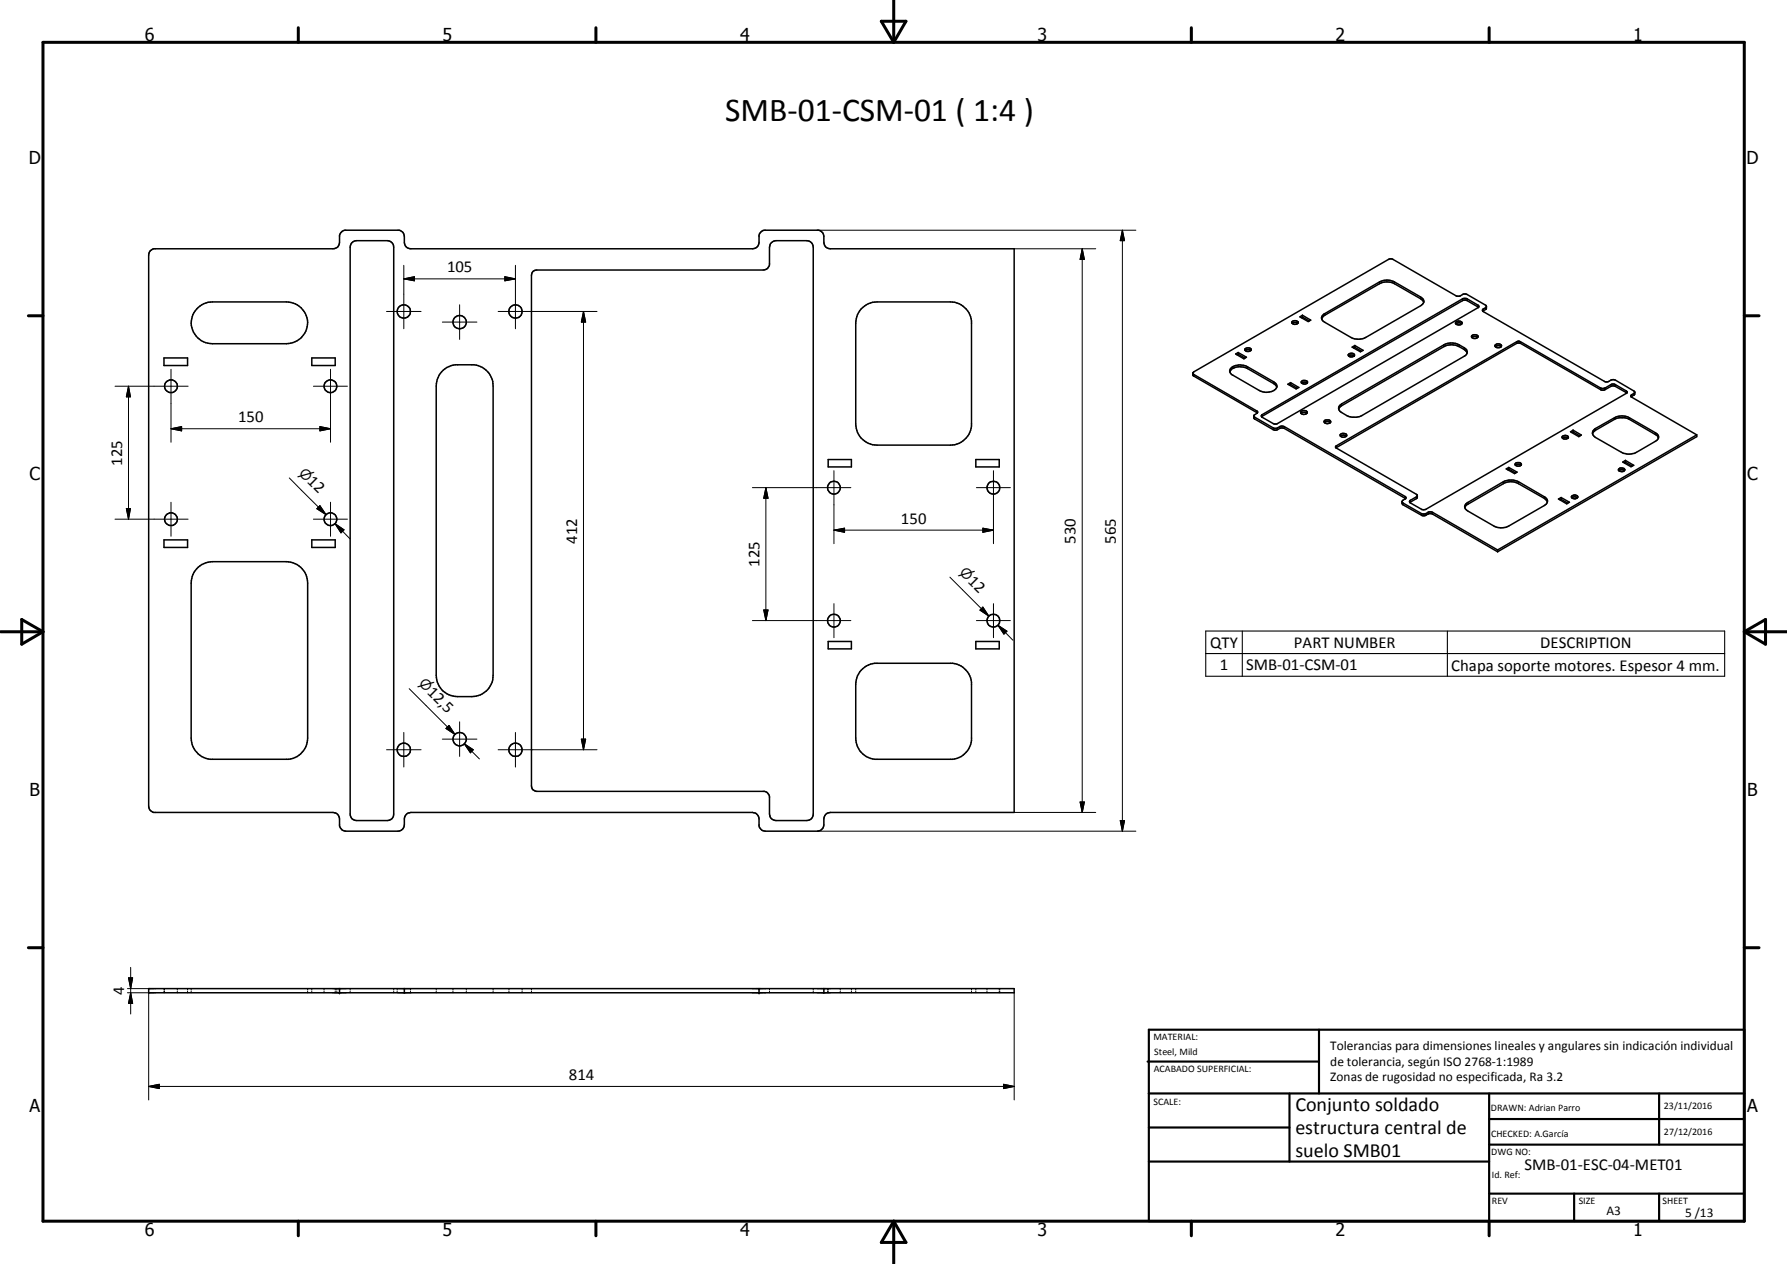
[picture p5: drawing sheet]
<svg xmlns="http://www.w3.org/2000/svg" width="420mm" height="297mm" viewBox="0 0 420 297" stroke-linecap="round" stroke-linejoin="round" font-family="sans-serif">
<g fill="none" stroke="#000" stroke-width=".35">
<path d="M35.4 58.9l.7-.4h42.2a1.45 1.45 0 0 0 1.5-1.6l.2-1.9a1.5 1.5 0 0 1 1.1-.9l13 .1a1.49 1.49 0 0 1 1 1.4 3.3 3.3 0 0 0 .2 2.2l.4 .4 .9 .3h80.3a1.52 1.52 0 0 0 1.6-1.6l.1-1.9 .3-.5 .8-.4h12.8l1 .6a3.3 3.3 0 0 1 .2 2.2 1.45 1.45 0 0 0 1.5 1.6h43.3v132.4h-43.3a1.52 1.52 0 0 0-1.5 1.5 2.58 2.58 0 0 1-.7 2.7l-.8 .2h-12.5l-.6-.2-.5-.7-.1-2a1.6 1.6 0 0 0-1.6-1.5h-80.3a1.6 1.6 0 0 0-1.5 1.5 3.3 3.3 0 0 1-.3 2.2l-.4 .5-.8 .2h-12.3l-.8-.2-.4-.5-.3-.5v-1.7a1.52 1.52 0 0 0-1.5-1.5l-42.4-.1a1.49 1.49 0 0 1-.9-1.4v-129.5zM82.8 57l1.1-.4h7.2a1.52 1.52 0 0 1 1.5 1.5v133.2a1.45 1.45 0 0 1-1.5 1.5h-7.2a1.45 1.45 0 0 1-1.6-1.5v-133.2zM46.3 72.6l.7-.7a4.5 4.5 0 0 1 2.9-.9h17.4a4.9 4.9 0 0 1 5 4.9 4.9 4.9 0 0 1-5 4.9h-17.4a4.9 4.9 0 0 1-4.5-2.9 4.9 4.9 0 0 1 .9-5.3zM125.3 63.8l.9-.3 53.5-.1a1.43 1.43 0 0 0 1.2-1.2v-4.1a1.6 1.6 0 0 1 1.5-1.5h7.3a1.52 1.52 0 0 1 1.5 1.5v133.2a1.45 1.45 0 0 1-1.5 1.5h-7.3a1.52 1.52 0 0 1-1.5-1.5v-4.1l-.4-.8-.8-.4h-53.5l-.9-.4-.3-.4v-120.5zM202.5 72.6l.8-.7a4.5 4.5 0 0 1 2.9-.9h17.3a5 5 0 0 1 4.9 4.4v24.7a5 5 0 0 1-4.9 4.5h-17.3a5 5 0 0 1-5-5v-23.7l.4-2zM303.8 75.6a.85 .85 0 0 1 1.4 .3 .79 .79 0 0 1-.8 .3 .79 .79 0 0 1-.6-.6zM303.8 76l.5-.2 .8 .2M305.6 74.5l.6-.4 2 1.1-.6 .4zM306.2 74.5l-.2 .2M306.2 74.1v.4M306.2 74.5l1.6 .9M311.2 73.8l13.1-7.5a3.8 3.8 0 0 1 3.6 0l6.1 3.5a1.08 1.08 0 0 1 .8 1 1.08 1.08 0 0 1-.8 1l-12.9 7.5a3.8 3.8 0 0 1-3.5 0l-6.1-3.6a1.05 1.05 0 0 1-.8-.8 1.05 1.05 0 0 1 .5-1.1z"/>
<path d="M334.7 71l-.7-.8-6.1-3.5a3.8 3.8 0 0 0-3.6 0l-12.8 7.4-.6 .4-.1 .4M342.3 76.1l.5-.2 .9 .2M342.3 76.1l.7 .3 .7-.3M342.3 76.1l-.1-.1a.87 .87 0 0 1 .8-.6 .87 .87 0 0 1 .8 .5l-.1 .2M346 78.9a.86 .86 0 0 1 1.5 .3 .79 .79 0 0 1-.8 .4 .79 .79 0 0 1-.7-.7zM346.1 79.3l.6-.3 .7 .3M347.6 72.2l-2.8-1.6-.9 .1-47.3 27.3M348.6 73.2l28.7 16.5 1-.1a1.46 1.46 0 0 1 1.5-.3l4.3 2.6 .3 .3M349.5 72l-.1 .3-.8 .4v.5M349.5 72l-.2-.3-4.3-2.5-.8-.1a1.95 1.95 0 0 1-1.7 .5l-15-8.6-.9-.1-45.9 26.5-.3 .3M349.5 72l-.1 .6-.8 .6M38.6 84.1h5.5v1.8h-5.5z"/>
<path d="M73.3 84.1h5.5v1.8h-5.5zM103.8 87.4l1.3-1 1.4-.6 5-.1a5 5 0 0 1 4.4 5v68a5 5 0 0 1-5 5h-3.3a5 5 0 0 1-5-5v-68l.2-1.5zM280.4 87.7l.3 .3 14.8 8.6 .2 .1-.1 .4M280.4 87.7l.1 .5 .2 .2 14.9 8.7M289.3 86.7a3.5 3.5 0 0 1 4-.5l6.2 3.5a1.14 1.14 0 0 1 .7 1.3 1.14 1.14 0 0 1-1 .9 3.7 3.7 0 0 1-3.2-.2l-6.4-3.6-.3-.4a.81 .81 0 0 1 0-1zM289.9 86.6a3.7 3.7 0 0 1 3.4 0l6.4 3.7 .5 .7M289.9 86.1v.5M289.9 86.6l-.4 .3-.3 .5M290.5 83.2l.6-.4 2 1.1-.6 .4zM291.1 83.2l-.2 .2M291.1 82.8v.4M291.1 83.2l1.6 1"/>
<path d="M292.7 82a1.08 1.08 0 0 1 1.5 0 .78 .78 0 0 1-.7 .6 .78 .78 0 0 1-.8-.5zM292.8 82.4l.4-.2 .9 .2M294.8 97.8l4.5 2.7 .7 .2a2.07 2.07 0 0 1 2-.5l28.4 16.5 .2 .3-.1 .2M295.6 97.1l-.8 .6 .1 .7 4.4 2.6a2.09 2.09 0 0 0 1.9-.4l.8 .1 28.5 16.5M296.7 97.5l47.2-27.3 .9-.1 2.8 1.7v.5l-47.3 27.3h-.8l-2.8-1.6-.1-.2zM302.8 90.3l.6-.4 2 1.2-.7 .3zM303.4 90.3l-.2 .2M303.4 89.9v.4M303.4 90.3l1.6 .9M305.9 97.2l.5-.3h.6l.3 .3M306 89.7a.87 .87 0 0 1 1.4 .2 .81 .81 0 0 1-.8 .3 .81 .81 0 0 1-.6-.5zM306 96.6a.85 .85 0 0 1 1.3 .4 .88 .88 0 0 1-1.5-.1z"/>
<path d="M306 90a1.03 1.03 0 0 1 1.4 0M311.4 99.3l.7 .3 .7-.3M311.4 99.3v-.4l.4-.2 .8 .1 .3 .3-.1 .2M311.4 99.3l.5-.2h.6l.3 .2M315 95.2l24.5-14.2a3.9 3.9 0 0 1 3.6 0 2.39 2.39 0 0 1 1.8 1.4l-.1 .8-.3 .4-24.3 14.1a4.2 4.2 0 0 1-4.7-.8 1.02 1.02 0 0 1-.5-1.7zM317 83.3a.83 .83 0 0 1 1.5 .3 .81 .81 0 0 1-.8 .3 .81 .81 0 0 1-.7-.6zM317.1 83.7l.4-.3 .9 .3M317.9 81.6l.6-.4 2 1.1-.6 .4zM318.5 81.6l-.2 .2M318.5 81.2v.4M318.5 81.6l1.6 .9M345 82.9l-.8-.8a4.6 4.6 0 0 0-4.1-.9l-24.6 14.1-.8 .8"/>
<path d="M351.6 81.4l.4 .3 1-.2M351.6 81.4l-.1-.1a.89 .89 0 0 1 1.5-.1v.3M351.6 81.4h.1a1.07 1.07 0 0 1 1.3 0M382.5 92.4l-3-1.7h-.6l-1.7 1h-.7l-19-11-.6-.1-42.8 24.6M383.5 93.3l15.4 8.9M384.4 92.2l-.9 .6v.5M384.4 92.2l-.2 .6-.7 .5M194.7 108h5.5v1.7h-5.5zM229.4 108h5.5v1.7h-5.5zM314.1 105.2l18.9 11 .2 .3M314.1 105.2l-.1-.3 .2-.1 42.7-24.6 .6 .1 18.8 10.9 .5 .1 .6-.1 1.5-.9h.6l3.1 1.8-.3 .4-47 27.2-1 .1-2.8-1.7M315.1 102.1a.91 .91 0 0 1 1.5 .3 .83 .83 0 0 1-.8 .4 .83 .83 0 0 1-.7-.7z"/>
<path d="M315.2 102.5l.7-.3 .7 .3M329.6 117.9l.2 .3 4.4 2.5a1.63 1.63 0 0 0 1.7-.4l.9 .1 15.3 8.8M329.6 117.9l.2 .7 4.4 2.5a1.85 1.85 0 0 0 1.9-.4l.7 .1 15.3 8.9M330.5 117.2l-.7 .4-.2 .3M333.2 116.5v.2l-1.7 .9v.5M333.2 116.5v.6l-1.7 1M344.7 118.4l8.8-5.2a4 4 0 0 1 3.5 0l6.1 3.6a1.07 1.07 0 0 1 .8 1 1.07 1.07 0 0 1-.8 1l-8.4 4.8a3.8 3.8 0 0 1-3.5 0l-6.1-3.5a1.01 1.01 0 0 1-.4-1.7zM354.1 110.2l.6-.3 2 1.1-.6 .3zM354.7 110.2l-.2 .2M354.7 109.9v.3M354.7 110.2l1.7 1M356.3 109l.2-.2 .8-.1a.41 .41 0 0 1 .4 .5 .41 .41 0 0 1-.5 .3l-.8-.1z"/>
<path d="M356.3 109.3l.5-.2h.6l.2 .2M363.8 118l-.7-.9-6.1-3.4a3.6 3.6 0 0 0-3.5 0l-8.6 4.9-.5 .7M366.4 117.3l.7-.4 1.9 1.1-.6 .4zM367.1 117.3l-.3 .2M367.1 116.9v.4M367.1 117.3l1.5 .9M367.3 102.6a.83 .83 0 0 1 1.5 .3 .87 .87 0 0 1-1.5-.2zM367.4 103l.4-.3 .9 .3M369.3 101.5l.6-.4 1.9 1.1-.6 .4zM369.5 116.6a.83 .83 0 0 1 1.5 .3 .8 .8 0 0 1-.8 .3 .8 .8 0 0 1-.7-.6zM369.6 117l.4-.2 .9 .2M369.9 101.5l-.3 .1"/>
<path d="M369.9 101.1v.4M369.9 101.5l1.6 .9M374.4 101.9l.7-.8 4.5-2.5 .9-.4h1.4l1.2 .4 6.1 3.5 .4 .3 .3 .5M374.7 101l4.9-2.8a3.8 3.8 0 0 1 3.5 0l6.1 3.5a1.06 1.06 0 0 1 .8 1 1.06 1.06 0 0 1-.8 1l-4.4 2.6a3.8 3.8 0 0 1-3.6 0l-6.1-3.5a1.08 1.08 0 0 1-.4-1.8zM380.6 110.2a.85 .85 0 0 1 1.4 .3 .89 .89 0 0 1-1.5-.1zM380.6 110.6a.97 .97 0 0 1 1.3 0M381.5 108.6l.7-.4 1.9 1.1-.6 .4zM382.2 108.6l-.3 .2M382.2 108.2v.4M382.2 108.6l1.5 .9M398.9 102.2l-46.8 27M398.9 102.2v.4l-46.8 27.1"/>
<path d="M38.6 126.9h5.5v1.8h-5.5zM46.3 133.6a5.2 5.2 0 0 1 3.6-1.6h17.4a5 5 0 0 1 5 5v36.4a5 5 0 0 1-4.5 5h-18.4a5 5 0 0 1-4.5-5v-36.4l.5-2zM73.3 126.9h5.5v1.8h-5.5zM352.1 129.2v.5M194.7 150.7h5.5v1.8h-5.5zM202.5 157.5l1.2-1 2-.6h18.3a5.1 5.1 0 0 1 4.4 4.4v13.7a5.1 5.1 0 0 1-4.4 4.4h-18.3a5 5 0 0 1-4.5-5v-12.6l.4-2zM229.4 150.7h5.5v1.8h-5.5zM35 232.3h203.5v1h-203.5zM79.8 232.3v1M95.1 232.3v1M178.5 232.3v1M193.7 232.3v1"/>
<circle cx="94.9" cy="73.2" r="1.55"/>
<circle cx="108.1" cy="75.7" r="1.57"/>
<circle cx="121.2" cy="73.2" r="1.56"/>
<circle cx="40.2" cy="90.8" r="1.51"/>
<circle cx="77.7" cy="90.8" r="1.5"/>
<circle cx="196.1" cy="114.6" r="1.51"/>
<circle cx="233.6" cy="114.6" r="1.51"/>
<circle cx="40.2" cy="122" r="1.51"/>
<circle cx="77.7" cy="122" r="1.5"/>
<circle cx="196.1" cy="145.8" r="1.51"/>
<circle cx="233.6" cy="145.8" r="1.51"/>
<circle cx="94.9" cy="176.2" r="1.56"/>
<circle cx="108.1" cy="173.7" r="1.58"/>
<circle cx="121.2" cy="176.2" r="1.57"/>
</g>
<g fill="none" stroke="#000" stroke-width=".24">
<path d="M192.2 54.1h74.9M238.5 58.5h19.1M254.5 58.5l.5 2.5h-1.1zM254.5 58.5v132.4M263.9 54.1l.5 2.5h-1zM263.9 54.1v141.2M90.9 73.2h8.1M94.9 65.5l2.5-.5v1zM94.9 65.5h26.3M94.9 62.4v14.9M104 75.7h8.1M108.1 71.6v8.2"/>
<path d="M117.1 73.2h23.3M118.7 65l2.5 .5-2.5 .5zM121.2 62.4v14.9M137.2 73.2l.5 2.5h-1zM137.2 73.2v103M27 90.8h17.2M30.2 90.8l.5 2.5h-1zM30.2 90.8v31.2M40.2 86.8v17.1M73.7 90.8h8M77.7 86.8v17.1M29.7 119.5h1l-.5 2.5z"/>
<path d="M40.2 100.8l2.5-.6v1.1zM40.2 100.8h37.5M40.2 118v8M68 112.3l8.7 8.6M74.5 119.5l.7-.7 1.5 2.1zM74.9 119.2l1.8 1.7M75.2 100.2l2.5 .6-2.5 .5zM75.2 118.8l1.5 2.1-2.2-1.4zM77.7 118v8M176.9 114.6h23.2M180.1 114.6l.5 2.5h-1zM180.1 114.6v31.2"/>
<path d="M196.1 110.6v17.2M229.6 114.6h8M233.6 110.6v17.2M27 122h17.2M73.7 122h8M78.8 123.1l2.1 1.4-.7 .7zM78.8 123.1l3.5 3.5M196.1 124.6l2.5-.5v1zM196.1 124.6h37.5M223.3 135.6l9.2 9.2M231.1 124.1l2.5 .5-2.5 .5zM176.9 145.8h23.2"/>
<path d="M179.6 143.3h1l-.5 2.5zM196.1 141.9v8M229.6 145.8h8M230.7 143l1.8 1.8M231.1 142.7l1.4 2.1-2.1-1.4zM233.6 141.9v8M234.6 146.9l2.2 1.4-.8 .7zM234.6 146.9l3.6 3.6M90.9 176.2h8.1M94.9 172.1v8.2M96.2 161.8l10.8 10.8M104 173.7h8.1"/>
<path d="M104.8 171.2l.8-.7 1.4 2.1zM105.6 170.5l1.4 2.1-2.2-1.4zM108.1 169.6v8.2M109.2 174.8l2.1 1.4-.7 .7zM109.2 174.8l3.5 3.6M117.1 176.2h23.3M121.2 172.1v8.2M136.7 173.7h1l-.5 2.5zM192.2 195.3h74.9M238.5 190.9h19.1M253.9 188.5h1.1l-.5 2.4zM263.4 192.8h1l-.5 2.5z"/>
<path d="M30 233.3h5v25.2M30 232.3h5M30.2 229.8h1l-.5 2.5zM30.7 233.3l.5 2.5h-1zM30.7 227.3v11M38.6 232.3v.4M38.6 233v.3M38.7 232.3v.4M38.7 233v.3M41.7 232.3v.4M41.7 233v.3M44.1 232.3v.4"/>
<path d="M44.1 233v.3M44.9 232.3v.4M44.9 233v.3M72.3 232.3v.4M72.3 233v.3M73.3 232.3v.4M73.3 233v.3M76.2 232.3v.4M76.2 233v.3M78.8 232.3v.4M78.8 233v.3M79.2 232.3v.4"/>
<path d="M79.2 233v.3M82.3 232.3v.4M82.3 233v.3M92.6 232.3v.4M92.6 233v.3M93.4 232.3v.4M93.4 233v.3M96.5 232.3v.4M96.5 233v.3M102.6 232.3v.4M102.6 233v.3M106.5 232.3v.4"/>
<path d="M106.5 233v.3M109.6 232.3v.4M109.6 233v.3M115.9 232.3v.4M115.9 233v.3M119.7 232.3v.4M119.7 233v.3M122.8 232.3v.4M122.8 233v.3M125 232.3v.4M125 233v.3M180.9 232.3v.4"/>
<path d="M180.9 233v.3M191.2 232.3v.4M191.2 233v.3M194.6 232.3v.4M194.6 233v.3M194.7 232.3v.4M194.7 233v.3M197.6 232.3v.4M197.6 233v.3M200.2 232.3v.4M200.2 233v.3M201.2 232.3v.4"/>
<path d="M201.2 233v.3M228.4 232.3v.4M228.4 233v.3M229.4 232.3v.4M229.4 233v.3M232.1 232.3v.4M232.1 233v.3M234.9 232.3v.4M234.9 233v.3M235.1 232.3v.4M235.1 233v.3M238.5 233.3v25.2"/>
<path d="M35 255.3l2.5-.5v1zM35 255.3h203.5M236 254.8l2.5 .5-2.5 .5z"/>
</g>
<g fill="#000">
<circle cx="79.8" cy="232.3" r=".18"/>
<circle cx="79.8" cy="233.3" r=".18"/>
<circle cx="178.5" cy="233.3" r=".18"/>
<circle cx="178.5" cy="232.3" r=".18"/>
</g>
<g fill="none" stroke="#000" stroke-width=".25">
<path d="M311.5 73.7v.4M324.3 66.3v.4M327.9 66.3v.4M334 69.8v.4M343.9 70.2v.5M345 70.2v.5M347.5 71.7v.4M348.8 72.6v.4M349.3 72.3v.4M280.7 88v.4M293.3 86.2v.4M295 98v.5"/>
<path d="M295.5 96.6v.3M296.7 97.5v.3M299.5 89.7v.5M315.5 94.9v.4M339.5 81v.4M343.1 81v.4M344.2 81.7v.4M356.6 80.3v.4M357.5 80.3v.4M376.3 91.2v.4M377.4 91.2v.4M378.7 90.4v.4"/>
<path d="M379.6 98.2v.4M379.8 90.4v.4M382.3 91.9v.3M383.1 98.2v.4M383.7 92.8v.3M384.1 92.5v.4M299.3 100.5v.5M300.4 100.5v.5M300.9 100.2v.5M302 100.2v.5M314.2 104.8v.4M329.8 118.2v.4"/>
<path d="M330.4 116.7v.4M331.6 117.6v.4M333 116.8v.4M345.1 118.1v.4M353.5 113.2v.5M357 113.2v.5M363.1 116.8v.3M375.1 100.7v.4M389.2 101.7v.4M334.2 120.7v.4M335.3 120.7v.4M335.7 120.4v.4"/>
<path d="M336.8 120.4v.4M283.5 148.3h122v10.6h-122zM283.5 153.6h122M292.1 148.3v10.6M340.3 148.3v10.6"/>
</g>
<g fill="none" stroke="#000" stroke-width=".71">
<path d="M10.1 9.9h400v277.1h-400zM70.1 6.5v3.4M140.1 6.5v3.4M207.2 5h5.8l-2.9 4.9zM210.1 0v9.9M280.1 6.5v3.4M350.1 6.5v3.4M6.7 74.2h3.4M410.1 74.2h3.5M.1 148.5h10M5.1 145.6l5 2.9-5 2.9zM410.1 148.5h10"/>
<path d="M410.1 148.5l5-2.9v5.8zM6.7 222.7h3.4M410.1 222.7h3.5M70.1 287v3.4M140.1 287v3.4M210.1 287v10M210.1 287l2.9 5h-5.8zM280.1 287v3.4M350.1 287v3.4"/>
</g>
<g fill="none" stroke="#000" stroke-width=".51">
<path d="M269.8 249.5h40.3M270.1 242h140v45h-140zM270.1 257h140M303.2 257v16M310.1 242v15M350.1 257v30M390.1 257v12M270.1 265h33.1M270.1 273h80M350.1 269h60M350.1 263h60M350.1 280.5h60"/>
<path d="M370.1 280.5v6.5M390.1 280.5v6.5"/>
</g>
<g fill="#000">
<path d="M263.9 54.1l.5 2.5h-1zM94.9 65.5l2.5-.5v1zM118.7 65l2.5 .5-2.5 .5zM137.2 73.2l.5 2.5h-1zM254.5 58.5l.5 2.5h-1.1zM30.2 90.8l.5 2.5h-1zM29.7 119.5h1l-.5 2.5zM40.2 100.8l2.5-.6v1.1zM75.2 118.8l1.5 2.1-2.2-1.4zM75.2 100.2l2.5 .6-2.5 .5zM180.1 114.6l.5 2.5h-1zM78.8 123.1l2.1 1.4-.7 .7z"/>
<path d="M196.1 124.6l2.5-.5v1zM231.1 124.1l2.5 .5-2.5 .5zM179.6 143.3h1l-.5 2.5zM231.1 142.7l1.4 2.1-2.1-1.4zM234.6 146.9l2.2 1.4-.8 .7zM105.6 170.5l1.4 2.1-2.2-1.4zM109.2 174.8l2.1 1.4-.7 .7zM136.7 173.7h1l-.5 2.5zM253.9 188.5h1.1l-.5 2.4zM263.4 192.8h1l-.5 2.5zM30.2 229.8h1l-.5 2.5zM30.7 233.3l.5 2.5h-1z"/>
<path d="M35 255.3l2.5-.5v1zM236 254.8l2.5 .5-2.5 .5z"/>
</g>
<text font-size="7.9" x="170.5" y="28.5">SMB-01-CSM-01 ( 1:4 )</text>
<g font-size="4.7">
<text x="304.6" y="261.2">Conjunto soldado</text>
<text x="304.6" y="266.6">estructura central de</text>
<text x="304.6" y="272">suelo SMB01</text>
</g>
<g font-size="4.2">
<text x="34" y="9.6">6</text>
<text x="104" y="9.6">5</text>
<text x="174" y="9.6">4</text>
<text x="244" y="9.6">3</text>
<text x="314" y="9.6">2</text>
<text x="384" y="9.6">1</text>
<text x="6.8" y="38.7">D</text>
<text x="410.6" y="38.7">D</text>
<text x="7" y="112.9">C</text>
<text x="410.8" y="112.9">C</text>
<text x="7" y="187.1">B</text>
<text x="410.8" y="187.1">B</text>
<text x="7" y="261.4">A</text>
<text x="410.8" y="261.4">A</text>
<text x="34" y="290.4">6</text>
<text x="104" y="290.4">5</text>
<text x="174" y="290.4">4</text>
<text x="244" y="290.4">3</text>
<text x="314" y="290.4">2</text>
<text x="384" y="290.4">1</text>
</g>
<g font-size="3.9">
<text x="105.1" y="64">105</text>
<text x="56" y="99.2">150</text>
<text x="28.7" y="109.4" transform="rotate(-90 28.7 109.4)">125</text>
<text x="72.1" y="113.4" transform="rotate(45 72.1 113.4)">12</text>
<text x="211.8" y="123.1">150</text>
<text x="135.7" y="127.8" transform="rotate(-90 135.7 127.8)">412</text>
<text x="252.9" y="127.8" transform="rotate(-90 252.9 127.8)">530</text>
<text x="262.3" y="127.8" transform="rotate(-90 262.3 127.8)">565</text>
<text x="178.6" y="133.3" transform="rotate(-90 178.6 133.3)">125</text>
<text x="227.4" y="136.7" transform="rotate(45 227.4 136.7)">12</text>
<text x="284.6" y="152.2">QTY</text>
<text x="304.2" y="152.2">PART NUMBER</text>
<text x="362.2" y="152.2">DESCRIPTION</text>
<text x="286.8" y="157.5">1</text>
<text x="293" y="157.5">SMB-01-CSM-01</text>
<text x="341.2" y="157.6">Chapa soporte motores. Espesor 4 mm.</text>
<text x="100.3" y="162.8" transform="rotate(45 100.3 162.8)">12,5</text>
<text x="29.2" y="233.8" transform="rotate(-90 29.2 233.8)">4</text>
<text x="133.7" y="253.7">814</text>
<text x="358.5" y="275">SMB-01-ESC-04-MET01</text>
</g>
<g font-size="3.3">
<text x="70.1" y="111.4" transform="rotate(45 70.1 111.4)">⌀</text>
<text x="225.4" y="134.7" transform="rotate(45 225.4 134.7)">⌀</text>
<text x="98.3" y="160.8" transform="rotate(45 98.3 160.8)">⌀</text>
</g>
<g font-size="3.1">
<text x="312.7" y="246.8">Tolerancias para dimensiones lineales y angulares sin indicación individual</text>
<text x="312.7" y="250.4">de tolerancia, según ISO 2768-1:1989</text>
<text x="312.7" y="254">Zonas de rugosidad no especificada, Ra 3.2</text>
<text x="377.7" y="285.6">A3</text>
<text x="396.2" y="285.9">5 /13</text>
</g>
<g font-size="2.4">
<text x="271.2" y="244.4">MATERIAL:</text>
<text x="271.3" y="252">ACABADO SUPERFICIAL:</text>
<text x="271.4" y="247.9">Steel, Mild</text>
<text x="271.2" y="259.7">SCALE:</text>
<text x="350.6" y="261">DRAWN: Adrian Parro</text>
<text x="391.2" y="260.6">23/11/2016</text>
<text x="350.6" y="267.1">CHECKED: A.García</text>
<text x="391.2" y="266.7">27/12/2016</text>
<text x="350.6" y="271.4">DWG NO:</text>
<text x="350.8" y="276.9">Id. Ref:</text>
<text x="350.8" y="282.8">REV</text>
<text x="371.2" y="282.9">SIZE</text>
<text x="390.9" y="282.9">SHEET</text>
</g>
</svg>
